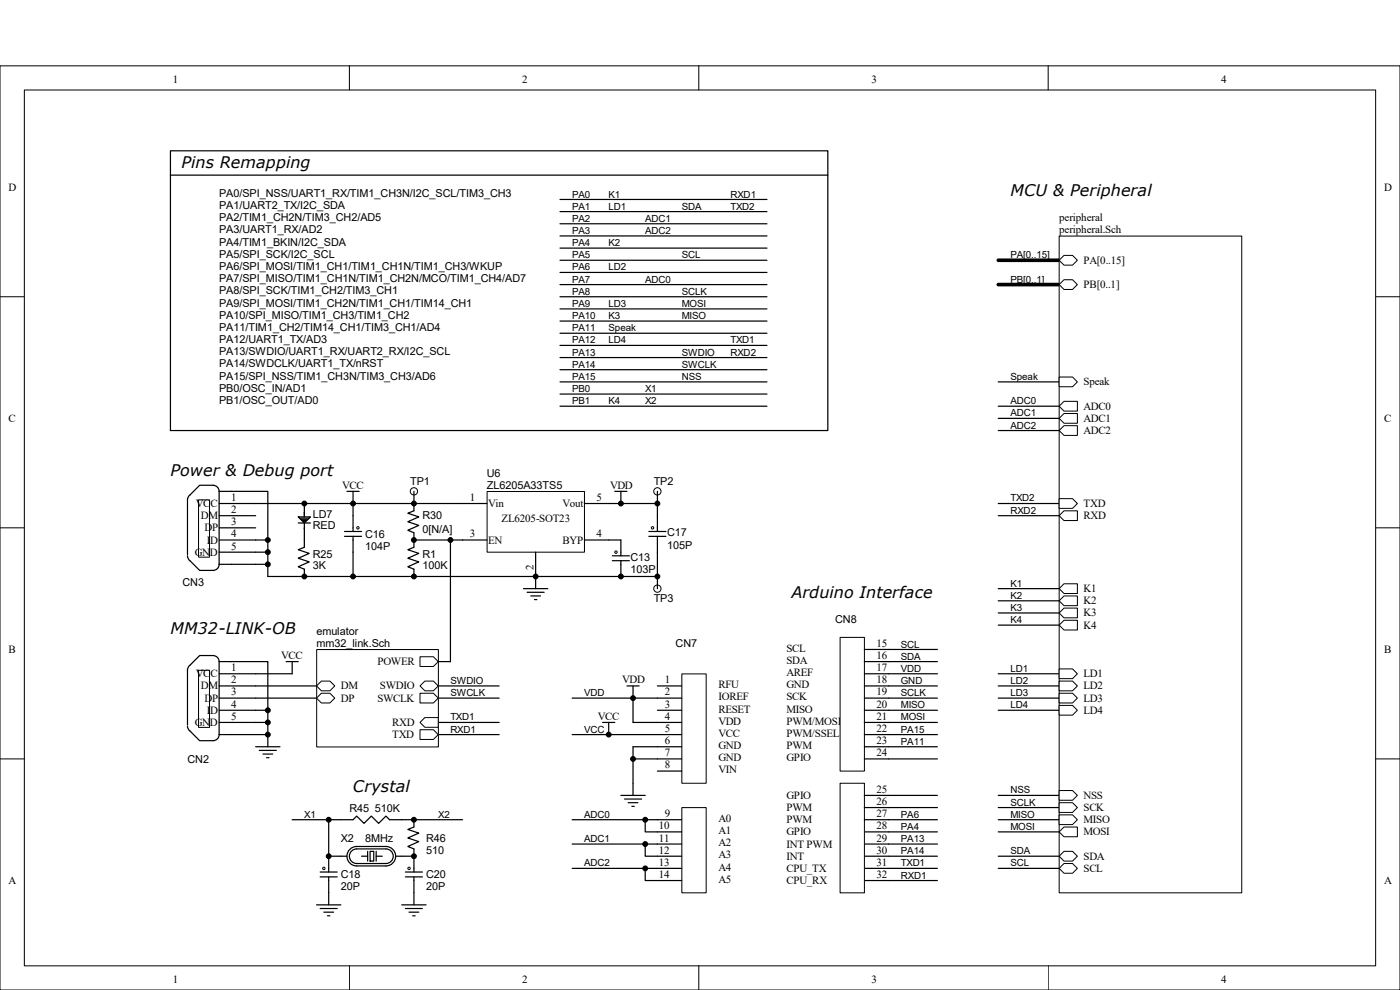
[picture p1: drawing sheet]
<svg xmlns="http://www.w3.org/2000/svg" width="297mm" height="210mm" viewBox="0 0 297 210" stroke-linecap="round" stroke-linejoin="round" font-family="sans-serif">
<g fill="none" stroke="#000" stroke-width=".21">
<path d="M0 14h297v196h-297zM5.2 19.1h286.6v185.8h-286.6zM74.1 13.9v5.2M148.2 13.9v5.2M222.4 13.9v5.2M0 63h5.2M291.8 63h5.2M0 112h5.2M291.8 112h5.2M0 161h5.2M291.8 161h5.2M74.1 204.9v5.1"/>
<path d="M148.2 204.9v5.1M222.4 204.9v5.1"/>
</g>
<g fill="none" stroke="#000" stroke-width=".26">
<path d="M211.8 81h12.9M211.8 86.2h12.9M211.8 88.8h12.9M211.8 91.3h12.9M211.8 109.4h12.9M211.8 106.8h12.9M211.8 124.9h12.9M211.8 130h12.9M211.8 127.5h12.9M211.8 132.6h12.9M93 148.1h12.9M93 145.5h12.9"/>
<path d="M93 155.8h12.9M93 153.3h12.9M211.8 150.7h12.9M211.8 148.1h12.9M211.8 145.5h12.9M211.8 142.9h12.9M211.8 171.3h12.9M211.8 173.9h12.9M211.8 176.5h12.9M211.8 168.7h12.9M211.8 181.6h12.9M211.8 184.2h12.9"/>
</g>
<path d="M211.8 55.2h12.9" fill="none" stroke="#000" stroke-width=".77"/>
<path d="M67.2 137.8h25.8v20.7h-25.8z" fill="#fff"/>
<path d="M67.2 137.8h25.8v20.7h-25.8z" fill="none" stroke="#000" stroke-width=".21"/>
<g fill="#fff" stroke="#000" stroke-width=".21">
<path d="M89.1 153.3l1-1.1h2.9v2.1h-2.9z" fill-rule="evenodd"/>
<path d="M89.1 154.8h2.8l1.1 1-1.1 1.1h-2.8z" fill-rule="evenodd"/>
<path d="M89.1 147.1h2.8l1.1 1-1.1 1h-2.8z" fill-rule="evenodd"/>
<path d="M89.1 145.5l1-1h1.8l1.1 1-1.1 1h-1.8z" fill-rule="evenodd"/>
<path d="M67.2 145.5l1-1h1.8l1 1-1 1h-1.8z" fill-rule="evenodd"/>
<path d="M67.2 148.1l1-1h1.8l1 1-1 1h-1.8z" fill-rule="evenodd"/>
<path d="M89.1 139.3h2.8l1.1 1.1-1.1 1h-2.8z" fill-rule="evenodd"/>
</g>
<path d="M54.2 145.5h13M54.2 148.1h13" fill="none" stroke="#000" stroke-width=".26"/>
<path d="M42.2 142.2h2.2v12.1h-2.2z" fill="#fff"/>
<path d="M42.1 142.2h2.3v12.1h-2.3z" fill="none" stroke="#000" stroke-width=".21"/>
<g fill="none" stroke="#000" stroke-width=".26">
<path d="M39.8 154l.3 .9 2.3 2.2h2.8a1.29 1.29 0 0 0 1.3-1.3M46.5 140.4h10.3v15.4h-10.3M46.5 145.5h7.7M46.5 148.1h7.7M46.5 150.7h10.3M46.5 153.3h10.3M46.5 140.4v15.4M46.5 140.4a1.29 1.29 0 0 0-1.3-1.3h-2.8l-2.5 2.5-.1 .6v11.6M54.2 158.4h5.2M55 159.2h3.6M55.8 160h2.1M56.8 155.8v2.6"/>
<path d="M60.7 140.4h2.6M62 140.4v2.5h-15.5M56.6 160.7h.5M67.9 186h3.6M67.9 185h3.6M69.7 181.6v3.4M69.7 186v3.4"/>
</g>
<circle cx="68.7" cy="184.2" r=".26" fill="#fff" stroke="#000" stroke-width=".21"/>
<path d="M86 186h3.6M86 185h3.6M87.8 181.6v3.4M87.8 186v3.4" fill="none" stroke="#000" stroke-width=".26"/>
<circle cx="86.8" cy="184.2" r=".26" fill="#fff" stroke="#000" stroke-width=".21"/>
<g fill="none" stroke="#000" stroke-width=".26">
<path d="M188.5 137.8h10.4M121.4 155.8h18.1M121.4 148.1h18.1M134.3 148.1v5.2h5.2M139.5 158.4h-5.2v10.3M188.5 153.3h10.4M188.5 158.4h10.4M188.5 155.8h10.4M188.5 148.1h10.4M188.5 140.4h10.4M188.5 142.9h10.4M188.5 145.5h10.4"/>
<path d="M188.5 150.7h10.4M62 173.9h7.7M87.8 173.9v1.5l-1.3 .6 2.3 .7-2.3 1.1 2.3 .7-2.3 1.1 1.3 .5v1.5h-3.9M98.1 173.9h-15.5l-.7-.8-1.6 1.6-1.5-1.6-1.6 1.6-1.5-1.6-.8 .8h-5.2v7.7h3.9M121.4 173.9h18.1M121.4 179.1h18.1M131.7 168.7h5.2M132.5 169.5h3.6M133.3 170.3h2M134 171.1h.6M188.5 168.7h10.4M188.5 161h10.4"/>
<path d="M188.5 171.3h10.4M188.5 179.1h10.4M67.2 192h5.1M67.9 192.7h3.6M68.7 193.5h2.1M69.5 194.3h.5M69.7 189.4v2.6M74.2 180.2l.9-.6h.6h6.2a2.06 2.06 0 0 1 2 2 2.06 2.06 0 0 1-2 2.1h-6.2a2.06 2.06 0 0 1-1.9-1.3 2.06 2.06 0 0 1 .4-2.2zM74.4 180.7a1.56 1.56 0 0 1 1.3-.6h6.2a1.55 1.55 0 0 1 1.5 1.5 1.55 1.55 0 0 1-1.5 1.6h-6.2a1.55 1.55 0 0 1-1.4-.9 1.55 1.55 0 0 1 .1-1.6zM76.7 181.6h1.3M78 180.6v2.1M78.5 180.6h.8v2.1h-.8z"/>
<path d="M79.8 181.6h1.3M79.8 180.6v2.1M85.2 192h5.2M86 192.7h3.6M86.8 193.5h2M87.6 194.3h.5M87.8 189.4v2.6M188.5 181.6h10.4M188.5 184.2h10.4M188.5 186.8h10.4"/>
</g>
<path d="M211.8 60.4h12.9" fill="none" stroke="#000" stroke-width=".77"/>
<path d="M144.7 143h5.1v23.2h-5.1z" fill="#fff"/>
<path d="M144.7 143h5.1v23.2h-5.1z" fill="none" stroke="#000" stroke-width=".21"/>
<path d="M144.7 171.4h5.1v18h-5.1z" fill="#fff"/>
<path d="M144.7 171.3h5.1v18.1h-5.1z" fill="none" stroke="#000" stroke-width=".21"/>
<g fill="none" stroke="#000" stroke-width=".26">
<path d="M139.5 145.5h5.1M139.5 148.1h5.1M139.5 150.7h5.1M139.5 153.3h5.1M139.5 155.8h5.1M139.5 158.4h5.1M139.5 161h5.1M139.5 163.6h5.1M139.5 173.9h5.1M139.5 176.5h5.1M139.5 179.1h5.1M183.4 179.1h5.1"/>
<path d="M139.5 181.6h5.1M139.5 184.2h5.1M139.5 186.8h5.1M183.4 181.6h5.1M183.4 184.2h5.1M183.4 186.8h5.1"/>
</g>
<path d="M178.3 135.3h5.1v28.3h-5.1z" fill="#fff"/>
<path d="M178.2 135.2h5.2v28.4h-5.2z" fill="none" stroke="#000" stroke-width=".21"/>
<path d="M183.4 176.5h5.1" fill="none" stroke="#000" stroke-width=".26"/>
<path d="M178.3 166.2h5.1v23.2h-5.1z" fill="#fff"/>
<path d="M178.2 166.2h5.2v23.2h-5.2z" fill="none" stroke="#000" stroke-width=".21"/>
<g fill="none" stroke="#000" stroke-width=".26">
<path d="M54.2 106.8h43.9M73.1 113.8h3.6M73.1 112.7h3.6M74.9 109.4v3.3M74.9 113.8v3.3M183.4 137.8h5.1M127.8 153.3h2.6M129.1 153.3v2.5M133 145.5h2.6M134.3 145.5v2.6M183.4 158.4h5.1M183.4 155.8h5.1"/>
<path d="M183.4 153.3h5.1M183.4 150.7h5.1M183.4 148.1h5.1M183.4 145.5h5.1M183.4 142.9h5.1M183.4 140.4h5.1M134.3 161h5.2M136.9 179.1v2.5h2.6M136.9 173.9v2.6h2.6M183.4 173.9h15.5M183.4 171.3h5.1M183.4 168.7h5.1"/>
<path d="M183.4 161h5.1M188.5 176.5h10.4M121.4 184.2h18.1M136.9 184.2v2.6h2.6"/>
</g>
<circle cx="75.9" cy="112" r=".26" fill="#fff" stroke="#000" stroke-width=".21"/>
<g fill="none" stroke="#000" stroke-width=".26">
<path d="M63.3 109.7h2.6l-1.3 1.2zM63.3 110.9h2.6M63.5 109.9h2.1M63.8 110.2h1.5M64.1 110.4h1M64.3 110.7h.5M64.6 110.9v5.2l-1.3 .5 2.3 .8-2.3 1 2.3 .8-2.3 1 1.3 .5v1.6M64.6 106.8v2.9M73.6 104.2h2.6M74.9 104.2v5.2M74.9 117.1v5.2M111.1 112h5.1"/>
<path d="M111.8 112.7h3.6M112.6 113.5h2.1M113.4 114.3h.5M113.6 109.4v2.6"/>
</g>
<path d="M42.2 106.1h2.2v12.1h-2.2z" fill="#fff"/>
<path d="M42.1 106h2.3v12.2h-2.3z" fill="none" stroke="#000" stroke-width=".21"/>
<g fill="none" stroke="#000" stroke-width=".26">
<path d="M39.8 117.9l.3 .8 2.3 2.3h2.8a1.29 1.29 0 0 0 1.3-1.3M46.5 104.2h10.3v18.1M46.5 106.8h7.7M46.5 109.4h7.7M46.5 112h7.7M46.5 114.6h7.7M46.5 119.7h7.7M46.5 117.1h7.7M46.5 104.2v15.5M46.5 104.2a1.29 1.29 0 0 0-1.3-1.3h-2.8l-2.5 2.6-.1 .5v11.6M137.7 113.8h3.6M137.7 112.7h3.6"/>
<path d="M139.5 109.4v3.3M139.5 113.8v3.3"/>
</g>
<circle cx="138.4" cy="112" r=".26" fill="#fff" stroke="#000" stroke-width=".21"/>
<path d="M129.1 106.8h10.4" fill="none" stroke="#000" stroke-width=".26"/>
<circle cx="87.8" cy="104.2" r=".77" fill="#fff" stroke="#000" stroke-width=".21"/>
<path d="M87.8 104.2v2.6" fill="none" stroke="#000" stroke-width=".26"/>
<circle cx="139.5" cy="124.9" r=".77" fill="#fff" stroke="#000" stroke-width=".21"/>
<path d="M139.5 122.3v2.6" fill="none" stroke="#000" stroke-width=".26"/>
<circle cx="139.5" cy="104.2" r=".77" fill="#fff" stroke="#000" stroke-width=".21"/>
<path d="M139.5 104.2v2.6" fill="none" stroke="#000" stroke-width=".26"/>
<path d="M103.4 104.3h20.6v12.8h-20.6z" fill="#fff"/>
<path d="M103.3 104.3h20.7v12.8h-20.7z" fill="none" stroke="#000" stroke-width=".21"/>
<path d="M98.1 106.8h5.2M98.1 114.6h5.2M113.6 117.1v5.2M124 106.8h5.1M124 114.6h5.1M129.9 118.9h3.6M129.9 117.9h3.6M131.7 114.6v3.3M131.7 118.9v3.4M56.8 122.3h82.7" fill="none" stroke="#000" stroke-width=".26"/>
<circle cx="130.7" cy="117.1" r=".26" fill="#fff" stroke="#000" stroke-width=".21"/>
<g fill="none" stroke="#000" stroke-width=".26">
<path d="M54.2 114.6h2.6M54.2 117.1h2.6M54.2 119.7h2.6M87.8 106.8v1.6l-1.3 .5 2.3 .8-2.3 1 2.3 .8-2.3 1 1.3 .5v3.1l-1.3 .5 2.3 .8-2.3 1 2.3 .8-2.3 1 1.3 .5v1.6M87.8 114.6h10.3M95.6 114.6v25.8h-2.6M129.1 114.6h2.6M130.4 104.2h2.6M131.7 104.2v2.6M139.5 106.8v2.6M139.5 117.1v5.2M111.1 124.9h5.1"/>
<path d="M111.8 125.6h3.6M112.6 126.4h2.1M113.4 127.2h.5M113.6 122.3v2.6"/>
</g>
<g fill="#000" stroke="#000" stroke-width=".21">
<circle cx="129.1" cy="155.8" r=".52"/>
<circle cx="134.3" cy="148.1" r=".52"/>
<circle cx="134.3" cy="161" r=".52"/>
<circle cx="136.9" cy="179.1" r=".52"/>
<circle cx="136.9" cy="173.9" r=".52"/>
<circle cx="136.9" cy="184.2" r=".52"/>
</g>
<path d="M224.7 50.1h38.7v139.3h-38.7z" fill="#fff"/>
<path d="M224.7 50.1h38.7v139.3h-38.7z" fill="none" stroke="#000" stroke-width=".21"/>
<g fill="#fff" stroke="#000" stroke-width=".21">
<path d="M224.7 55.2l1-1h1.8l1.1 1-1.1 1h-1.8z" fill-rule="evenodd"/>
<path d="M224.7 60.4l1-1.1h1.8l1.1 1.1-1.1 1h-1.8z" fill-rule="evenodd"/>
<path d="M224.7 80h2.8l1.1 1-1.1 1h-2.8z" fill-rule="evenodd"/>
<path d="M224.7 91.3l1-1h2.9v2.1h-2.9z" fill-rule="evenodd"/>
<path d="M224.7 88.8l1-1.1h2.9v2.1h-2.9z" fill-rule="evenodd"/>
<path d="M224.7 86.2l1-1.1h2.9v2.1h-2.9z" fill-rule="evenodd"/>
<path d="M224.7 124.9l1-1.1h2.9v2.1h-2.9z" fill-rule="evenodd"/>
<path d="M224.7 132.6l1-1h2.9v2h-2.9z" fill-rule="evenodd"/>
<path d="M224.7 149.6h2.8l1.1 1.1-1.1 1h-2.8z" fill-rule="evenodd"/>
<path d="M224.7 147.1h2.8l1.1 1-1.1 1h-2.8z" fill-rule="evenodd"/>
<path d="M224.7 144.5h2.8l1.1 1-1.1 1h-2.8z" fill-rule="evenodd"/>
<path d="M224.7 141.9h2.8l1.1 1-1.1 1.1h-2.8z" fill-rule="evenodd"/>
<path d="M224.7 130l1-1h2.9v2.1h-2.9z" fill-rule="evenodd"/>
<path d="M224.7 127.5l1-1.1h2.9v2.1h-2.9z" fill-rule="evenodd"/>
<path d="M224.7 167.7h2.8l1.1 1-1.1 1.1h-2.8z" fill-rule="evenodd"/>
<path d="M224.7 176.5l1-1.1h2.9v2.1h-2.9z" fill-rule="evenodd"/>
<path d="M224.7 172.9h2.8l1.1 1-1.1 1h-2.8z" fill-rule="evenodd"/>
<path d="M224.7 170.3h2.8l1.1 1-1.1 1h-2.8z" fill-rule="evenodd"/>
<path d="M224.7 181.6l1-1h1.8l1.1 1-1.1 1.1h-1.8z" fill-rule="evenodd"/>
<path d="M224.7 184.2l1-1h1.8l1.1 1-1.1 1h-1.8z" fill-rule="evenodd"/>
<path d="M224.7 105.8h2.8l1.1 1-1.1 1h-2.8z" fill-rule="evenodd"/>
<path d="M224.7 109.4l1-1h2.9v2h-2.9z" fill-rule="evenodd"/>
</g>
<g fill="none" stroke="#000" stroke-width=".26">
<path d="M36.2 32h139.4v59.3h-139.4zM36.2 37.2h139.4M118.8 57.8h43.9M118.8 55.2h43.9M118.8 52.6h43.9M118.8 50.1h43.9M118.8 47.5h43.9M118.8 44.9h43.9M118.8 42.3h43.9M118.8 70.7h43.9M118.8 68.1h43.9M118.8 65.5h43.9"/>
<path d="M118.8 63h43.9M118.8 60.4h43.9M118.8 78.4h43.9M118.8 75.9h43.9M118.8 73.3h43.9M118.8 81h43.9M118.8 83.6h43.9M118.8 86.2h43.9"/>
</g>
<g fill="#000" stroke="#000" stroke-width=".21">
<circle cx="56.8" cy="114.6" r=".52"/>
<circle cx="56.8" cy="117.1" r=".52"/>
<circle cx="56.8" cy="119.7" r=".52"/>
<circle cx="64.6" cy="106.8" r=".52"/>
<circle cx="74.9" cy="106.8" r=".52"/>
<circle cx="87.8" cy="106.8" r=".52"/>
<circle cx="87.8" cy="114.6" r=".52"/>
<circle cx="95.6" cy="114.6" r=".52"/>
<circle cx="131.7" cy="106.8" r=".52"/>
<circle cx="139.5" cy="106.8" r=".52"/>
<circle cx="64.6" cy="122.3" r=".52"/>
<circle cx="74.9" cy="122.3" r=".52"/>
<circle cx="87.8" cy="122.3" r=".52"/>
<circle cx="113.6" cy="122.3" r=".52"/>
<circle cx="131.7" cy="122.3" r=".52"/>
<circle cx="139.5" cy="122.3" r=".52"/>
<circle cx="56.8" cy="150.7" r=".52"/>
<circle cx="56.8" cy="155.8" r=".52"/>
<circle cx="56.8" cy="153.3" r=".52"/>
<circle cx="69.7" cy="173.9" r=".52"/>
<circle cx="87.8" cy="173.9" r=".52"/>
<circle cx="69.7" cy="181.6" r=".52"/>
<circle cx="87.8" cy="181.6" r=".52"/>
</g>
<g font-size="3.4">
<text x="38.5" y="35.7">Pins Remapping</text>
<text x="214.4" y="41.7">MCU &amp; Peripheral</text>
<text x="36.2" y="101">Power &amp; Debug port</text>
<text x="167.9" y="126.8">Arduino Interface</text>
<text x="36.2" y="134.5">MM32-LINK-OB</text>
<text x="74.9" y="168.1">Crystal</text>
</g>
<g font-size="2.3">
<text x="36.7" y="17.5">1</text>
<text x="110.8" y="17.5">2</text>
<text x="184.9" y="17.5">3</text>
<text x="259" y="17.5">4</text>
<text x="1.8" y="40.5">D</text>
<text x="46.5" y="41.8">PA0/SPI_NSS/UART1_RX/TIM1_CH3N/I2C_SCL/TIM3_CH3</text>
<text x="293.7" y="40.5">D</text>
<text x="46.5" y="44.4">PA1/UART2_TX/I2C_SDA</text>
<text x="46.5" y="46.9">PA2/TIM1_CH2N/TIM3_CH2/AD5</text>
<text x="224.7" y="46.9">peripheral</text>
<text x="46.5" y="49.5">PA3/UART1_RX/AD2</text>
<text x="46.5" y="52.1">PA4/TIM1_BKIN/I2C_SDA</text>
<text x="224.7" y="49.5">peripheral.Sch</text>
<text x="46.5" y="54.7">PA5/SPI_SCK/I2C_SCL</text>
<text x="46.5" y="57.3">PA6/SPI_MOSI/TIM1_CH1/TIM1_CH1N/TIM1_CH3/WKUP</text>
<text x="46.5" y="59.9">PA7/SPI_MISO/TIM1_CH1N/TIM1_CH2N/MCO/TIM1_CH4/AD7</text>
<text x="229.9" y="56">PA[0..15]</text>
<text x="46.5" y="62.4">PA8/SPI_SCK/TIM1_CH2/TIM3_CH1</text>
<text x="46.5" y="65">PA9/SPI_MOSI/TIM1_CH2N/TIM1_CH1/TIM14_CH1</text>
<text x="229.9" y="61.1">PB[0..1]</text>
<text x="46.5" y="70.2">PA11/TIM1_CH2/TIM14_CH1/TIM3_CH1/AD4</text>
<text x="46.5" y="67.6">PA10/SPI_MISO/TIM1_CH3/TIM1_CH2</text>
<text x="46.5" y="72.8">PA12/UART1_TX/AD3</text>
<text x="46.5" y="77.9">PA14/SWDCLK/UART1_TX/nRST</text>
<text x="46.5" y="75.4">PA13/SWDIO/UART1_RX/UART2_RX/I2C_SCL</text>
<text x="46.5" y="83.1">PB0/OSC_IN/AD1</text>
<text x="46.5" y="80.5">PA15/SPI_NSS/TIM1_CH3N/TIM3_CH3/AD6</text>
<text x="229.9" y="81.7">Speak</text>
<text x="1.8" y="89.5">C</text>
<text x="46.5" y="85.7">PB1/OSC_OUT/AD0</text>
<text x="229.9" y="89.5">ADC1</text>
<text x="229.9" y="86.9">ADC0</text>
<text x="293.7" y="89.5">C</text>
<text x="229.9" y="92.1">ADC2</text>
<text x="103.3" y="101.1">U6</text>
<text x="41.6" y="107.6">VCC</text>
<text x="49.1" y="106.3">1</text>
<text x="72.6" y="103.7">VCC</text>
<text x="87" y="103">TP1</text>
<text x="99.7" y="106.3">1</text>
<text x="103.3" y="103.7">ZL6205A33TS5</text>
<text x="103.5" y="107.6">Vin</text>
<text x="119.3" y="107.6">Vout</text>
<text x="126.5" y="106.3">5</text>
<text x="129.4" y="103.7">VDD</text>
<text x="138.7" y="103">TP2</text>
<text x="229.9" y="107.6">TXD</text>
<text x="42.6" y="110.2">DM</text>
<text x="43.4" y="112.7">DP</text>
<text x="49.1" y="108.8">2</text>
<text x="49.1" y="111.4">3</text>
<text x="66.4" y="109.9">LD7</text>
<text x="66.4" y="112.2">RED</text>
<text x="89.6" y="110.2">R30</text>
<text x="89.6" y="113">0[N/A]</text>
<text x="106.4" y="110.7">ZL6205-SOT23</text>
<text x="141.5" y="113.8">C17</text>
<text x="229.9" y="110.2">RXD</text>
<text x="41.3" y="117.9">GND</text>
<text x="43.9" y="115.3">ID</text>
<text x="49.1" y="114">4</text>
<text x="49.1" y="116.6">5</text>
<text x="66.4" y="118.4">R25</text>
<text x="77.5" y="114">C16</text>
<text x="77.5" y="116.6">104P</text>
<text x="89.6" y="118.4">R1</text>
<text x="99.7" y="114">3</text>
<text x="103.5" y="115.3">EN</text>
<text x="119.3" y="115.3">BYP</text>
<text x="126.5" y="114">4</text>
<text x="133.8" y="119">C13</text>
<text x="141.5" y="116.4">105P</text>
<text x="38.7" y="124.4">CN3</text>
<text x="66.4" y="120.8">3K</text>
<text x="89.6" y="120.8">100K</text>
<text x="113.2" y="121" transform="rotate(-90 113.2 121)">2</text>
<text x="133.8" y="121.5">103P</text>
<text x="229.9" y="125.6">K1</text>
<text x="138.7" y="127.7">TP3</text>
<text x="229.9" y="130.8">K3</text>
<text x="229.9" y="128.2">K2</text>
<text x="67.1" y="134.7">emulator</text>
<text x="67.1" y="137.3">mm32_link.Sch</text>
<text x="143.3" y="137.3">CN7</text>
<text x="177.2" y="132.1">CN8</text>
<text x="186" y="137.2">15</text>
<text x="229.9" y="133.3">K4</text>
<text x="1.8" y="138.5">B</text>
<text x="41.6" y="143.7">VCC</text>
<text x="49.1" y="142.4">1</text>
<text x="59.6" y="139.8">VCC</text>
<text x="80.1" y="141.1">POWER</text>
<text x="166.8" y="143.4">AREF</text>
<text x="166.8" y="140.8">SDA</text>
<text x="166.8" y="138.3">SCL</text>
<text x="186" y="142.4">17</text>
<text x="186" y="139.8">16</text>
<text x="229.9" y="143.7">LD1</text>
<text x="293.7" y="138.5">B</text>
<text x="42.6" y="146.3">DM</text>
<text x="43.4" y="148.8">DP</text>
<text x="49.1" y="144.9">2</text>
<text x="49.1" y="147.5">3</text>
<text x="72.3" y="146.3">DM</text>
<text x="72.3" y="148.8">DP</text>
<text x="80.1" y="148.8">SWCLK</text>
<text x="80.6" y="146.3">SWDIO</text>
<text x="132" y="144.9">VDD</text>
<text x="141" y="144.9">1</text>
<text x="141" y="147.5">2</text>
<text x="152.4" y="146">RFU</text>
<text x="152.4" y="148.6">IOREF</text>
<text x="166.8" y="148.6">SCK</text>
<text x="166.8" y="146">GND</text>
<text x="186" y="147.5">19</text>
<text x="186" y="144.9">18</text>
<text x="229.9" y="148.8">LD3</text>
<text x="229.9" y="146.3">LD2</text>
<text x="41.3" y="154">GND</text>
<text x="43.9" y="151.4">ID</text>
<text x="49.1" y="150.1">4</text>
<text x="49.1" y="152.7">5</text>
<text x="83.2" y="154">RXD</text>
<text x="126.8" y="152.7">VCC</text>
<text x="141" y="150.1">3</text>
<text x="141" y="152.7">4</text>
<text x="141" y="155.3">5</text>
<text x="152.4" y="151.2">RESET</text>
<text x="152.4" y="153.8">VDD</text>
<text x="166.8" y="153.8">PWM/MOSI</text>
<text x="166.8" y="151.2">MISO</text>
<text x="186" y="155.3">22</text>
<text x="186" y="152.7">21</text>
<text x="186" y="150.1">20</text>
<text x="229.9" y="151.4">LD4</text>
<text x="39.8" y="161.8">CN2</text>
<text x="83.2" y="156.6">TXD</text>
<text x="141" y="157.9">6</text>
<text x="141" y="160.4">7</text>
<text x="152.4" y="156.3">VCC</text>
<text x="152.4" y="158.9">GND</text>
<text x="152.4" y="161.5">GND</text>
<text x="166.8" y="158.9">PWM</text>
<text x="166.8" y="156.3">PWM/SSEL</text>
<text x="166.8" y="161.5">GPIO</text>
<text x="186" y="160.4">24</text>
<text x="186" y="157.9">23</text>
<text x="141" y="163">8</text>
<text x="152.4" y="164">VIN</text>
<text x="74.1" y="172.3">R45 510K</text>
<text x="141" y="173.4">9</text>
<text x="166.8" y="172">PWM</text>
<text x="166.8" y="169.5">GPIO</text>
<text x="186" y="173.4">27</text>
<text x="186" y="170.8">26</text>
<text x="186" y="168.2">25</text>
<text x="229.9" y="169.5">NSS</text>
<text x="229.9" y="172">SCK</text>
<text x="72.3" y="178.6">X2</text>
<text x="77.5" y="178.6">8MHz</text>
<text x="90.4" y="178.6">R46</text>
<text x="139.7" y="175.9">10</text>
<text x="139.7" y="178.5">11</text>
<text x="152.4" y="174.4">A0</text>
<text x="152.4" y="177">A1</text>
<text x="152.4" y="179.5">A2</text>
<text x="166.8" y="179.8">INT PWM</text>
<text x="166.8" y="174.6">PWM</text>
<text x="166.8" y="177.2">GPIO</text>
<text x="186" y="178.5">29</text>
<text x="186" y="175.9">28</text>
<text x="229.9" y="177.2">MOSI</text>
<text x="229.9" y="174.6">MISO</text>
<text x="90.4" y="181.1">510</text>
<text x="139.7" y="181.1">12</text>
<text x="139.7" y="183.7">13</text>
<text x="152.4" y="182.1">A3</text>
<text x="152.4" y="184.7">A4</text>
<text x="166.8" y="185">CPU_TX</text>
<text x="166.8" y="182.4">INT</text>
<text x="186" y="183.7">31</text>
<text x="186" y="181.1">30</text>
<text x="229.9" y="182.4">SDA</text>
<text x="229.9" y="185">SCL</text>
<text x="1.8" y="187.5">A</text>
<text x="72.3" y="186.3">C18</text>
<text x="72.3" y="188.9">20P</text>
<text x="90.4" y="186.3">C20</text>
<text x="90.4" y="188.9">20P</text>
<text x="139.7" y="186.3">14</text>
<text x="152.4" y="187.3">A5</text>
<text x="166.8" y="187.5">CPU_RX</text>
<text x="186" y="186.3">32</text>
<text x="293.7" y="187.5">A</text>
<text x="36.7" y="208.4">1</text>
<text x="110.8" y="208.4">2</text>
<text x="184.9" y="208.4">3</text>
<text x="259" y="208.4">4</text>
</g>
<g font-size="2.1">
<text x="121.4" y="41.9">PA0</text>
<text x="129.1" y="41.9">K1</text>
<text x="155" y="41.9">RXD1</text>
<text x="121.4" y="44.5">PA1</text>
<text x="121.4" y="47.1">PA2</text>
<text x="129.1" y="44.5">LD1</text>
<text x="136.9" y="47.1">ADC1</text>
<text x="144.7" y="44.5">SDA</text>
<text x="155" y="44.5">TXD2</text>
<text x="121.4" y="49.7">PA3</text>
<text x="121.4" y="52.2">PA4</text>
<text x="129.1" y="52.2">K2</text>
<text x="136.9" y="49.7">ADC2</text>
<text x="121.4" y="57.4">PA6</text>
<text x="121.4" y="54.8">PA5</text>
<text x="121.4" y="59.9">PA7</text>
<text x="129.1" y="57.4">LD2</text>
<text x="136.9" y="59.9">ADC0</text>
<text x="144.7" y="54.8">SCL</text>
<text x="214.4" y="54.8">PA[0..15]</text>
<text x="214.4" y="59.9">PB[0..1]</text>
<text x="121.4" y="65.1">PA9</text>
<text x="121.4" y="62.5">PA8</text>
<text x="129.1" y="65.1">LD3</text>
<text x="144.7" y="62.5">SCLK</text>
<text x="144.7" y="65.1">MOSI</text>
<text x="121.4" y="70.3">PA11</text>
<text x="121.4" y="67.7">PA10</text>
<text x="129.1" y="70.3">Speak</text>
<text x="129.1" y="67.7">K3</text>
<text x="144.7" y="67.7">MISO</text>
<text x="121.4" y="72.9">PA12</text>
<text x="121.4" y="75.4">PA13</text>
<text x="129.1" y="72.9">LD4</text>
<text x="144.7" y="75.4">SWDIO</text>
<text x="155" y="75.4">RXD2</text>
<text x="155" y="72.9">TXD1</text>
<text x="121.4" y="83.2">PB0</text>
<text x="121.4" y="80.6">PA15</text>
<text x="121.4" y="78">PA14</text>
<text x="136.9" y="83.2">X1</text>
<text x="144.7" y="78">SWCLK</text>
<text x="144.7" y="80.6">NSS</text>
<text x="214.4" y="80.6">Speak</text>
<text x="121.4" y="85.8">PB1</text>
<text x="129.1" y="85.8">K4</text>
<text x="136.9" y="85.8">X2</text>
<text x="214.4" y="85.8">ADC0</text>
<text x="214.4" y="88.3">ADC1</text>
<text x="214.4" y="90.9">ADC2</text>
<text x="214.4" y="106.4">TXD2</text>
<text x="214.4" y="109">RXD2</text>
<text x="214.4" y="124.5">K1</text>
<text x="214.4" y="127">K2</text>
<text x="214.4" y="129.6">K3</text>
<text x="191.1" y="137.4">SCL</text>
<text x="214.4" y="132.2">K4</text>
<text x="191.1" y="140">SDA</text>
<text x="191.1" y="142.5">VDD</text>
<text x="214.4" y="142.5">LD1</text>
<text x="95.5" y="145.1">SWDIO</text>
<text x="95.5" y="147.7">SWCLK</text>
<text x="124" y="147.7">VDD</text>
<text x="191.1" y="147.7">SCLK</text>
<text x="191.1" y="145.1">GND</text>
<text x="214.4" y="145.1">LD2</text>
<text x="214.4" y="147.7">LD3</text>
<text x="95.5" y="152.8">TXD1</text>
<text x="95.5" y="155.4">RXD1</text>
<text x="124" y="155.4">VCC</text>
<text x="191.1" y="155.4">PA15</text>
<text x="191.1" y="150.2">MISO</text>
<text x="191.1" y="152.8">MOSI</text>
<text x="214.4" y="150.2">LD4</text>
<text x="191.1" y="158">PA11</text>
<text x="64.6" y="173.5">X1</text>
<text x="93" y="173.5">X2</text>
<text x="124" y="173.5">ADC0</text>
<text x="191.1" y="173.5">PA6</text>
<text x="214.4" y="168.3">NSS</text>
<text x="214.4" y="170.9">SCLK</text>
<text x="214.4" y="173.5">MISO</text>
<text x="124" y="178.6">ADC1</text>
<text x="191.1" y="176.1">PA4</text>
<text x="191.1" y="178.6">PA13</text>
<text x="214.4" y="176.1">MOSI</text>
<text x="124" y="183.8">ADC2</text>
<text x="191.1" y="181.2">PA14</text>
<text x="191.1" y="183.8">TXD1</text>
<text x="214.4" y="181.2">SDA</text>
<text x="214.4" y="183.8">SCL</text>
<text x="191.1" y="186.4">RXD1</text>
</g>
</svg>
